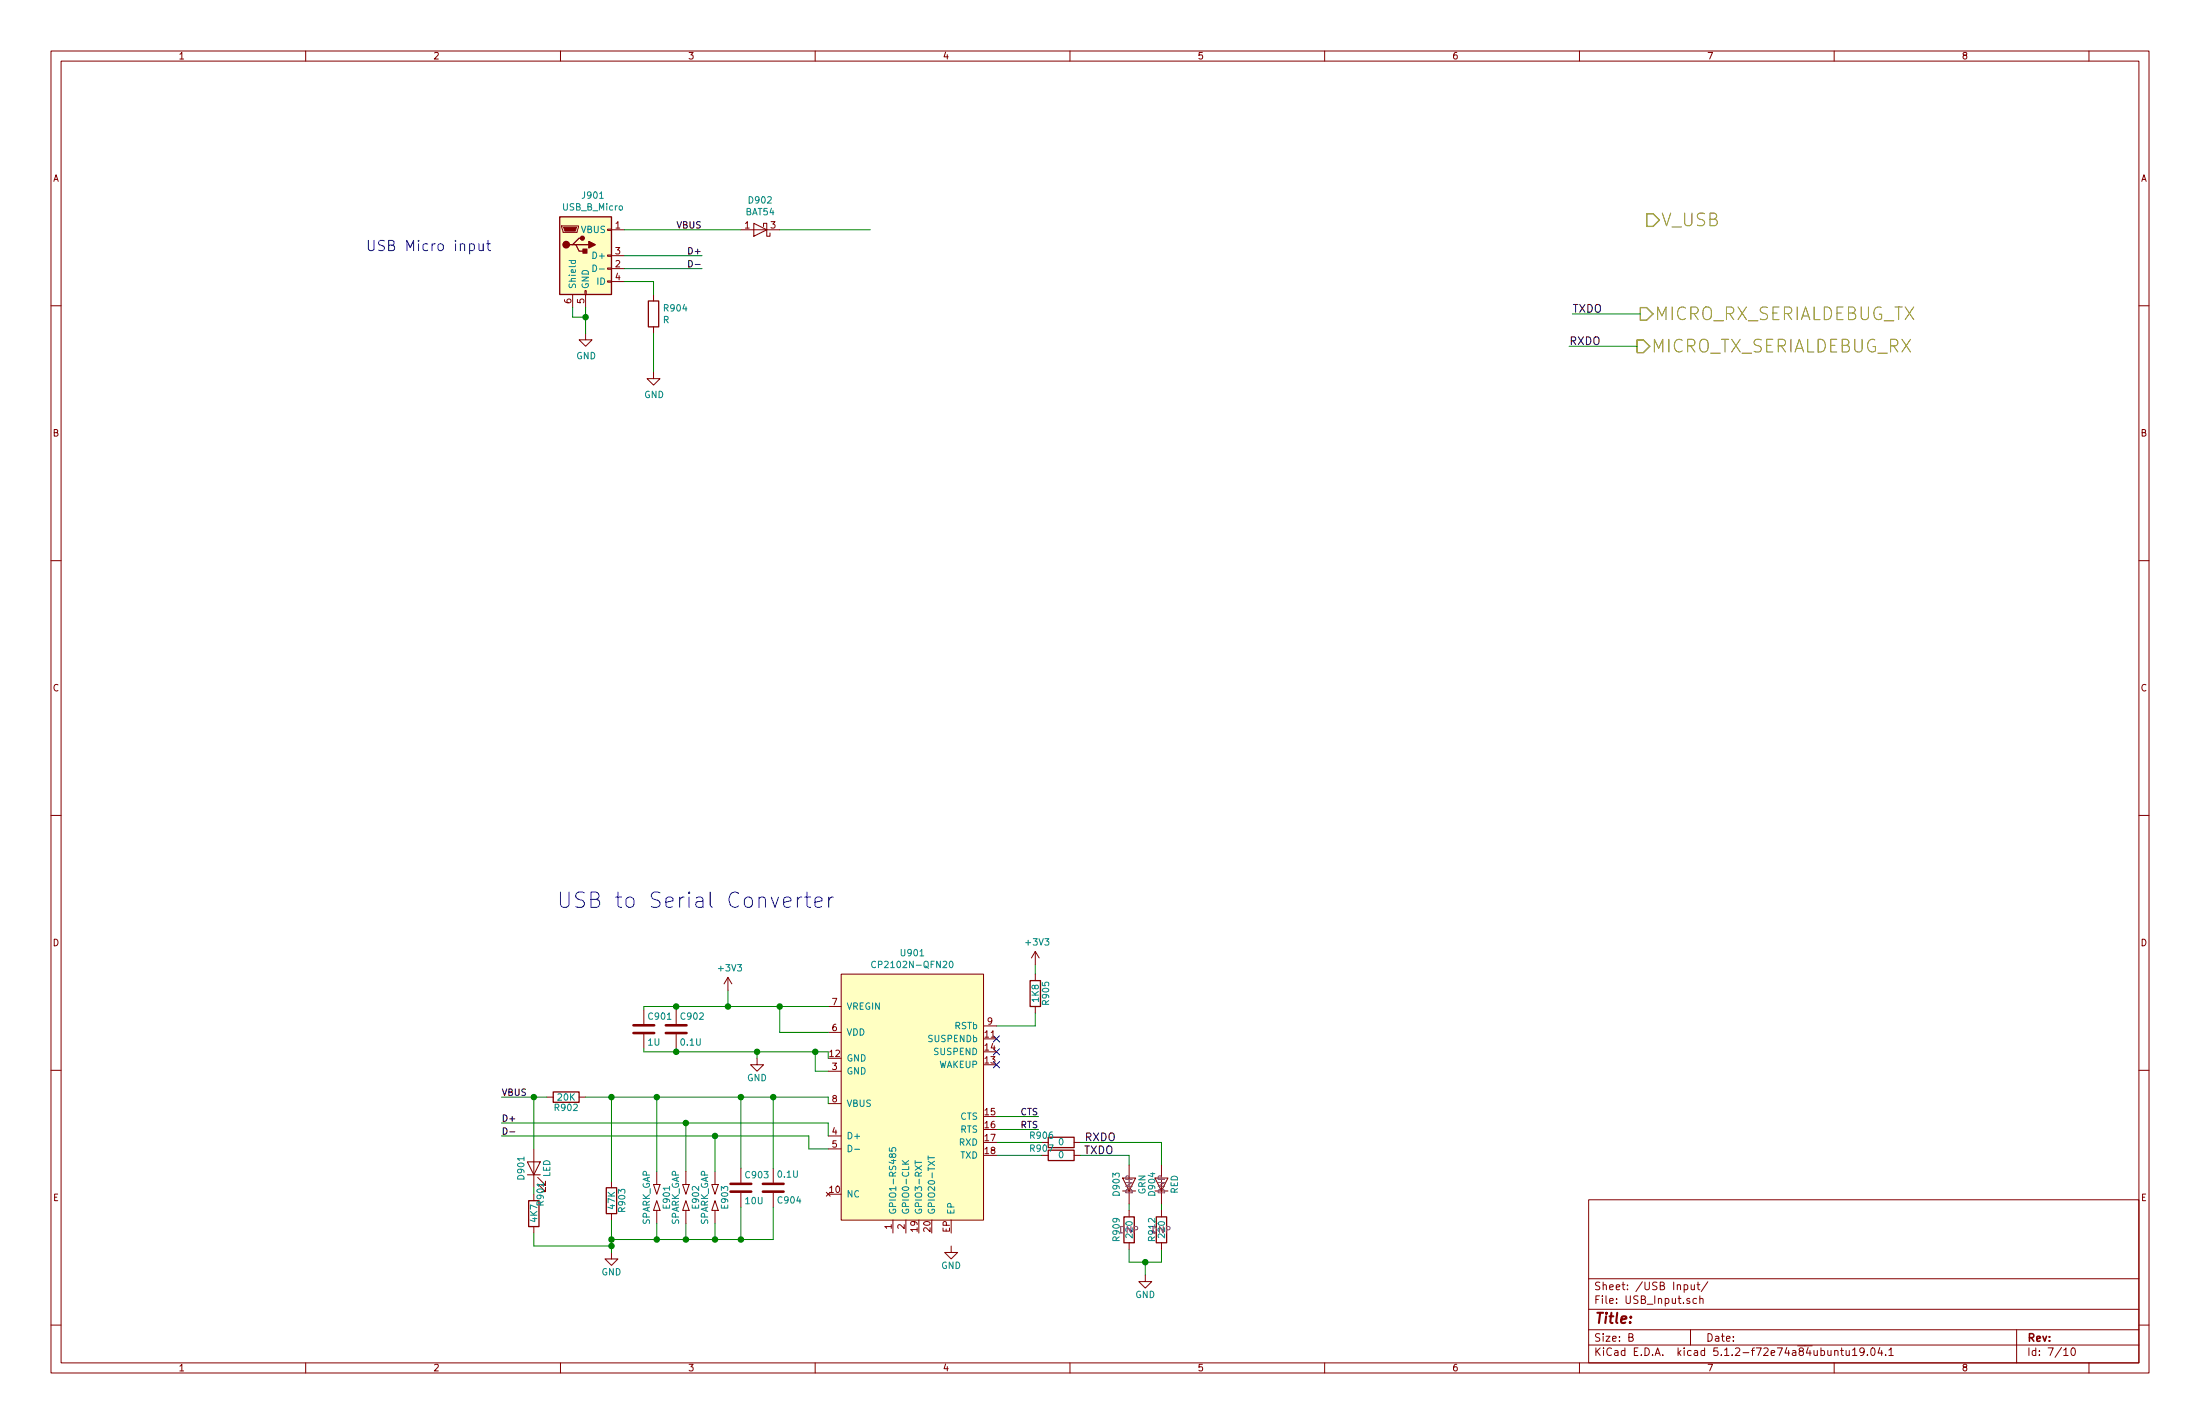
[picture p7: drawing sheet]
<svg xmlns="http://www.w3.org/2000/svg" width="432mm" height="279mm" viewBox="0 0 432 279" stroke-linecap="round" stroke-linejoin="round" font-family="sans-serif">
<g fill="none" stroke="#840000" stroke-width=".2">
<path d="M10 10h411.8v259.4h-411.8zM12 12h407.8v255.4h-407.8zM60 10v2M110 10v2M160 10v2M210 10v2M260 10v2M310 10v2M360 10v2M410 10v2M10 60h2M110.2 44.3h3.3v.3l-.2 1h-2.8z"/>
<path d="M112.4 57.8v2.5M114.8 57h.3v.8h-.3zM114.9 57.8v2.5M119.3 55.1h.7v.3h-.7zM119.3 52.6h.7v.2h-.7zM119.3 50h.7v.3h-.7zM119.3 45h.7v.2h-.7zM120 45.1h2.6M120 52.7h2.6M120 50.2h2.6M120 55.2h2.6M128.3 57.8v1.3"/>
<path d="M145.4 45.1h7.6M148 43.8l2.5 1.3-2.5 1.3zM149.9 44.5v-.7h.6v2.6h.6v-.7M419.8 60h2M114.9 65.4v1.3h1.3l-1.3 1.2-1.2-1.2h1.2M128.3 73v1.3h1.2l-1.2 1.3-1.3-1.3h1.3M128.3 64.1v1.3M10 110h2M419.8 110h2M10 160h2M419.8 160h2M126.4 198.1v2.8"/>
<path d="M132.7 198.1v2.8M142.9 191.8l-.8 1.2M142.9 191.8v2.5M142.9 191.8l.7 1.2M162.6 197.5h2.5M165.1 191.1h27.9v48.3h-27.9zM203.2 186.7v2.5M203.2 191.1v1.3M203.2 197.5v1.3M203.2 186.7l-.8 1.3M203.2 186.7l.8 1.3M10 210h2"/>
<path d="M107.3 215.3h1.3M113.7 215.3h1.2M126.4 202.9v2.8M132.7 202.9v2.8M148.6 207.6v1.3h1.3l-1.3 1.3-1.3-1.3h1.3M162.6 210.2h2.5M162.6 202.6h2.5M162.6 216.5h2.5M193 201.3h2.6M419.8 210h2M103.5 228h2.5l-1.2 2.5zM103.5 230.5h2.5"/>
<path d="M104.8 225.4v7.6M104.8 234.3v1.3M105.5 231l1.6 1.5v-.7v.7h-.8M120 231.8v1.2M120 238.1v1.3M128.3 232.4h1.2l-.6 1.9zM128.9 235.6l.6 1.9h-1.2zM128.9 229.9v2.5M128.9 237.5v2.5M134 232.4h1.3l-.7 1.9zM134.6 235.6l.7 1.9h-1.3zM134.6 229.9v2.5"/>
<path d="M134.6 237.5v2.5M139.7 232.4h1.3l-.7 1.9zM140.3 235.6l.7 1.9h-1.3zM140.3 229.9v2.5M140.3 237.5v2.5M145.4 229.2v2.8M145.4 234.1v2.8M151.8 229.2v2.8M151.8 234.1v2.8M162.2 233.9l.7 .8M162.6 222.9h2.5M162.6 225.4h2.5"/>
<path d="M162.9 233.9l-.7 .8M175.3 239.4v2.5M177.8 239.4v2.5M204.5 226.7h1.2M210.8 224.2h1.3M210.8 226.7h1.3M220.3 231.1h2.6l-1.3 2.6zM220.3 233.7h2.6M221.6 228.6v2.5M221.6 233.7v2.5M221.6 237.5v1.3M226.7 231.1h2.5l-1.2 2.6z"/>
<path d="M226.7 233.7h2.5M228 228.6v2.5M228 233.7v2.5M228 237.5v1.3M311.8 235.4h108v32h-108zM10 260h2M104.8 240.7v1.2M120 245.7v1.3h1.3l-1.3 1.3-1.3-1.3h1.3M186.7 244.5v1.2h1.3l-1.3 1.3-1.3-1.3h1.3M221.6 243.8v1.3M224.8 250.2v1.3h1.3l-1.3 1.2-1.3-1.2h1.3M228 243.8v1.3"/>
<path d="M311.8 256.9h108M311.8 250.9h108M330.6 252.1h.4l.3 .2-.1 .6-.2 .2-.4-.1M331.9 252.1l.1 .9 .4 .1 .2-.2M332.6 252.1v1M333 254.8h-.4l-.3 .2 .1 .7h.6M333.1 252.1h.5M333.3 251.6v1.3l.3 .2M333.6 254.9l.3-.1h.3l.1 1M333.6 254.3v1.5M335.2 251.5l-1.3 1.9M419.8 260h2"/>
<path d="M60 267.4v2M110 267.4v2M160 267.4v2M210 267.4v2M260 267.4v2M310 267.4v2M311.8 263.9h108M311.8 260.9h108M319.7 262.4l.7-.1 .1-.2-.1-.4h-.7v1.5h.6l.2-.2 .1-.3-.4-.3M331.8 260.9v3M360 267.4v2M360.1 265.1l.1-.1a.37 .37 0 0 1 .6 .2v.8"/>
<path d="M361.2 265h.6M361.5 264.5v1.3l.3 .2M362.3 265l.1 .9 .3 .1 .3-.2M363 265v1M363.6 264.9l.4-.4v1.5M363.6 266h.9M365.9 265.1l-.3 .3-.4-.1-.2-.2 .2-.6h.4l.2 .1a1.19 1.19 0 0 1-.2 1.3l-.4 .1M366.5 265.8v.2M367.3 264.6l.2-.1a.86 .86 0 0 1 .2 1.5l-.5-.3zM369 264.4l-.4 1.1h.9M369.3 265v1M370.1 265.8v.2"/>
<path d="M370.7 264.9l.5-.4v1.5M370.7 266h.9M395.8 260.9v6.5M405.1 264.9l.4-.4v1.5M405.1 266h.8M406.6 264.6l.3-.1a.86 .86 0 0 1 .1 1.5 .79 .79 0 0 1-.4-1.4zM410 267.4v2"/>
</g>
<path d="M323.2 41.9h1.3l1.2 1.3-1.2 1.2h-1.3zM321.3 66.7h1.3l1.2 1.2-1.2 1.3h-1.3zM321.9 60.4h1.3l1.2 1.2-1.2 1.2h-1.3z" fill="none" stroke="#848400" stroke-width=".25"/>
<g fill="#ffffc2" stroke="#ffffc2" stroke-width=".2">
<path d="M109.9 42.5h10.1v15.3h-10.1z"/>
<path d="M165.1 191.1h27.9v48.3h-27.9z"/>
</g>
<g fill="none" stroke="#840000" stroke-width=".25">
<path d="M109.9 42.5h10.1v15.3h-10.1zM112.4 48h.6l.7 1.3h1.2M113 48h2.6M114.3 46.7h-.6l-1.3 1.3h-.6M127.3 59.1h2v5h-2zM202.2 192.4h2v5.1h-2zM108.6 214.2h5.1v2.1h-5.1zM103.8 235.6h2v5.1h-2zM119 233h2v5.1h-2zM205.7 223.1h5.1v2.1h-5.1zM205.7 225.7h5.1v2h-5.1zM220.6 238.8h2v5h-2z"/>
<path d="M226.9 238.8h2.1v5h-2.1z"/>
</g>
<g fill="#840000" stroke="#840000" stroke-width=".25">
<path d="M114.4 48.9h.8v.8h-.8z"/>
<path d="M115.6 47.4l1.2 .6-1.2 .6z"/>
<circle cx="111.1" cy="48" r=".63"/>
<circle cx="114.3" cy="46.7" r=".38"/>
</g>
<path d="M110.6 44.6h2.6l-.3 .7h-2z" fill="#840000" stroke="#840000" stroke-width=".2"/>
<g fill="none" stroke="#008484" stroke-width=".2">
<path d="M111.7 51.1h1.3M112.2 51.1l-.1 .4 .2 .2 .6-.1v-.5M116.4 52a.64 .64 0 0 1 .7 .6 .64 .64 0 0 1-.7 .7zM117.7 52.8h.9M171.9 188.7a.6 .6 0 0 0-.9 .5 .6 .6 0 0 0 .6 .7l.3-.2M186.4 188.7l.2-.1a.67 .67 0 0 1 .5 .6 .67 .67 0 0 1-.5 .7l-.3-.5zM166.5 224.7a.64 .64 0 0 1 .7 .6 .64 .64 0 0 1-.7 .7zM167.7 225.5h1M174.5 225.2v.6l.7 .1-.2-.2 .2-.5h.5l.1 .2-.1 .5M175.1 226.6l.2-.2h.3l.2 .2v.4l-.5 .1-.3-.7h-.2l-.2 .1-.1 .4 .2 .2h.3l.1-.2M177.1 227.7l.7 .7M178.4 227.7l-.8 .5"/>
<path d="M179.6 227.7v.7M179.6 228.1h1.3M182.2 226.8v.7M182.2 227.2h1.2"/>
</g>
<g fill="none" stroke="#0000c2" stroke-width=".2">
<path d="M92.2 47.9l.5-.1 .4 .4v.6l-.2 .3-.2 .1-.5-.1M94 47.8l.1 1.3a.52 .52 0 0 0 .7-.1M94.8 47.8v1.4M95.5 47.8h.8M95.8 47.2v1.7l.1 .2 .4 .1M153.8 177l1.4-.3-.1-.5-.3-.2h-.5l-.4 .2-.1 .3v1.1l.1 .3 .4 .1h.5l.3-.1M156.5 176v2M157.4 176a.82 .82 0 0 0-.9 .6M158 176h1.1M158.4 175v2.6l.1 .3 .6 .1M159.9 177l1.5-.3-.2-.5-.2-.2h-.6l-.5 .5v1.1l.2 .3 .3 .1h.6l.2-.1M162.7 176v2"/>
<path d="M163.5 176a.77 .77 0 0 0-.8 .6"/>
</g>
<g fill="none" stroke="#008400" stroke-width=".2">
<path d="M122.6 45.1h22.8M122.6 55.2h5.7v2.6M122.6 50.2h15.2M122.6 52.7h15.2M153 45.1h17.8M112.4 60.3v1.9h2.5M114.9 60.3v5.1M128.3 65.4v7.6M308 67.9h13.3M308.6 61.6h13.3M132.7 197.5v.6M142.9 194.3v3.2"/>
<path d="M153 197.5v5.1h9.6M162.6 197.5h-36.2v.6M203.2 189.2v1.9M203.2 198.8v2.5h-7.6M98.4 215.3h8.9M104.8 215.3v10.1M114.9 215.3h47.7v1.2M120 215.3v16.5M126.4 205.7v.7h36.2M128.9 215.3v14.6M132.7 205.7v.7M145.4 215.3v13.9"/>
<path d="M148.6 206.4v1.2M151.8 215.3v13.9M160 206.4v3.8h2.6M195.6 219.1h8.2M98.4 222.9h60.3v2.5h3.9M98.4 220.3h64.2v2.6M104.8 233v1.3M120 239.4v6.3M134.6 220.3v9.6M140.3 222.9v7M145.4 236.9v6.3M151.8 236.9v6.3h-31.8"/>
<path d="M195.6 224.2h8.9M195.6 226.7h8.9M195.6 221.6h8.2M212.1 224.2h15.9v4.4M212.1 226.7h9.5v1.9M221.6 236.2v1.3M228 236.2v1.3M104.8 241.9v2.6h15.2M128.9 240v3.2M134.6 240v3.2M140.3 240v3.2M221.6 245.1v2.6h6.4v-2.6"/>
<path d="M224.8 247.7v2.5"/>
</g>
<g fill="#008400" stroke="#008400" stroke-width=".25">
<circle cx="114.9" cy="62.2" r=".51"/>
<circle cx="148.6" cy="206.4" r=".51"/>
<circle cx="132.7" cy="206.4" r=".51"/>
<circle cx="132.7" cy="197.5" r=".51"/>
<circle cx="153" cy="197.5" r=".51"/>
<circle cx="142.9" cy="197.5" r=".51"/>
<circle cx="120" cy="243.2" r=".51"/>
<circle cx="120" cy="215.3" r=".51"/>
<circle cx="134.6" cy="220.3" r=".51"/>
<circle cx="140.3" cy="222.9" r=".51"/>
<circle cx="128.9" cy="215.3" r=".51"/>
<circle cx="145.4" cy="215.3" r=".51"/>
<circle cx="151.8" cy="215.3" r=".51"/>
<circle cx="145.4" cy="243.2" r=".51"/>
<circle cx="104.8" cy="215.3" r=".51"/>
<circle cx="120" cy="244.5" r=".51"/>
<circle cx="224.8" cy="247.7" r=".51"/>
<circle cx="160" cy="206.4" r=".51"/>
<circle cx="140.3" cy="243.2" r=".51"/>
<circle cx="128.9" cy="243.2" r=".51"/>
<circle cx="134.6" cy="243.2" r=".51"/>
</g>
<path d="M124.3 202.7h4.1M124.3 201.2h4.1M130.7 202.7h4M130.7 201.2h4M143.4 232.3h4M143.4 233.8h4M149.7 232.3h4.1M149.7 233.8h4.1" fill="none" stroke="#840000" stroke-width=".51"/>
<path d="M195 203.2l1.2 1.2M195 205.8l1.2 1.2M195 208.3l1.2 1.2M196.2 203.2l-1.2 1.2M196.2 205.8l-1.2 1.2M196.2 208.3l-1.2 1.2" fill="none" stroke="#000084" stroke-width=".2"/>
<path d="M135.2 51.1a.64 .64 0 0 1 .7 .6 .64 .64 0 0 1-.7 .7zM136.4 51.9h1M98.8 221.3a.64 .64 0 0 1 .7 .6 .64 .64 0 0 1-.7 .7zM100.1 222.1h.9" fill="none" stroke="#000" stroke-width=".2"/>
<text font-size="4.2" fill="#0000c2" x="109.2" y="178.2">USB to Serial Converter</text>
<g font-size="3.5" fill="#848400">
<text x="326" y="44.4">V_USB</text>
<text x="324.7" y="62.8">MICRO_RX_SERIALDEBUG_TX</text>
<text x="324.1" y="69.2">MICRO_TX_SERIALDEBUG_RX</text>
</g>
<text font-size="2.8" fill="#0000c2" x="71.8" y="49.3">USB Micro input</text>
<text font-size="2.8" fill="#840000" x="312.8" y="259.7">Title:</text>
<g font-size="2.1">
<text x="308.6" y="61.3">TXDO</text>
<text x="308" y="67.7">RXDO</text>
<text x="212.7" y="226.4">TXDO</text>
<text x="213" y="223.9">RXDO</text>
</g>
<g font-size="2.1" fill="#840000">
<text x="312.8" y="255.8">File: USB_Input.sch</text>
<text x="312.8" y="253.1">Sheet: /USB Input/</text>
<text x="312.8" y="263.2">Size: B</text>
<text x="334.8" y="263.2">Date:</text>
<text x="397.8" y="263.2">Rev:</text>
<text x="312.8" y="266">KiCad E.D.A. kicad 5.1.2-f72e74a84ubuntu19.04.1</text>
<text x="397.8" y="266">Id: 7/10</text>
</g>
<g font-size="1.8" fill="#840000">
<text x="35" y="11.6">1</text>
<text x="85" y="11.6">2</text>
<text x="135" y="11.6">3</text>
<text x="185" y="11.6">4</text>
<text x="235" y="11.6">5</text>
<text x="285" y="11.6">6</text>
<text x="335" y="11.6">7</text>
<text x="385" y="11.6">8</text>
<text x="10.4" y="35.6">A</text>
<text x="420.2" y="35.6">A</text>
<text x="120.8" y="44.8">1</text>
<text x="146.2" y="44.8">1</text>
<text x="151.3" y="44.8">3</text>
<text x="120.8" y="52.5">2</text>
<text x="120.8" y="49.9">3</text>
<text x="112.1" y="59.5" transform="rotate(-90 112.1 59.5)">6</text>
<text x="114.7" y="59.5" transform="rotate(-90 114.7 59.5)">5</text>
<text x="120.8" y="55">4</text>
<text x="10.4" y="85.6">B</text>
<text x="420.2" y="85.6">B</text>
<text x="10.4" y="135.6">C</text>
<text x="420.2" y="135.6">C</text>
<text x="10.4" y="185.6">D</text>
<text x="420.2" y="185.6">D</text>
<text x="163.3" y="197.2">7</text>
<text x="163.3" y="202.3">6</text>
<text x="193.3" y="203.6">11</text>
<text x="193.8" y="201">9</text>
<text x="163.3" y="209.9">3</text>
<text x="193.3" y="208.7">13</text>
<text x="193.3" y="206.1">14</text>
<text x="163.3" y="216.3">8</text>
<text x="193.3" y="218.8">15</text>
<text x="193.3" y="221.4">16</text>
<text x="163.3" y="222.6">4</text>
<text x="163.3" y="225.2">5</text>
<text x="193.3" y="223.9">17</text>
<text x="193.3" y="226.4">18</text>
<text x="10.4" y="235.6">E</text>
<text x="162.9" y="234.1">10</text>
<text x="420.2" y="235.6">E</text>
<text x="175" y="241.1" transform="rotate(-90 175 241.1)">1</text>
<text x="177.5" y="241.1" transform="rotate(-90 177.5 241.1)">2</text>
<text x="180.1" y="241.6" transform="rotate(-90 180.1 241.6)">19</text>
<text x="182.6" y="241.6" transform="rotate(-90 182.6 241.6)">20</text>
<text x="186.4" y="241.8" transform="rotate(-90 186.4 241.8)">EP</text>
<text x="35" y="269">1</text>
<text x="85" y="269">2</text>
<text x="135" y="269">3</text>
<text x="185" y="269">4</text>
<text x="235" y="269">5</text>
<text x="285" y="269">6</text>
<text x="335" y="269">7</text>
<text x="385" y="269">8</text>
</g>
<g font-size="1.8" fill="#008484">
<text x="110.5" y="41.3">USB_B_Micro</text>
<text x="114.4" y="39">J901</text>
<text x="147.1" y="39.9">D902</text>
<text x="114.1" y="45.7">VBUS</text>
<text x="146.4" y="42.2">BAT54</text>
<text x="116.7" y="50.8">D+</text>
<text x="113" y="56.8" transform="rotate(-90 113 56.8)">Shield</text>
<text x="115.6" y="56.8" transform="rotate(-90 115.6 56.8)">GND</text>
<text x="117.2" y="55.9">ID</text>
<text x="130.1" y="63.4">R</text>
<text x="130.5" y="61.1">R904</text>
<text x="113.1" y="70.5">GND</text>
<text x="126.4" y="78.1">GND</text>
<text x="201.5" y="185.5">+3V3</text>
<text x="141.2" y="190.6">+3V3</text>
<text x="172.1" y="189.9">CP2102N-QFN20</text>
<text x="177" y="187.6">U901</text>
<text x="203.9" y="196.5" transform="rotate(-90 203.9 196.5)">1K8</text>
<text x="205.9" y="197" transform="rotate(-90 205.9 197)">R905</text>
<text x="127.4" y="200.1">C901</text>
<text x="133.8" y="200.1">C902</text>
<text x="166.1" y="203.2">VDD</text>
<text x="166.1" y="198.1">VREGIN</text>
<text x="187.4" y="201.9">RSTb</text>
<text x="127.2" y="205.2">1U</text>
<text x="133.7" y="205.2">0.1U</text>
<text x="166.1" y="208.3">GND</text>
<text x="182.4" y="204.5">SUSPENDb</text>
<text x="183.5" y="207">SUSPEND</text>
<text x="184.2" y="209.5">WAKEUP</text>
<text x="109.5" y="216">20K</text>
<text x="146.6" y="212.1">GND</text>
<text x="166.1" y="210.8">GND</text>
<text x="109" y="218">R902</text>
<text x="166.1" y="217.2">VBUS</text>
<text x="188.5" y="219.7">CTS</text>
<text x="166.1" y="223.5">D+</text>
<text x="188.3" y="224.8">RXD</text>
<text x="188.5" y="222.2">RTS</text>
<text x="188.5" y="227.3">TXD</text>
<text x="202.3" y="223.4">R906</text>
<text x="202.3" y="226">R907</text>
<text x="207.8" y="224.7">0</text>
<text x="207.8" y="227.3">0</text>
<text x="102.9" y="231.3" transform="rotate(-90 102.9 231.3)">D901</text>
<text x="108" y="231" transform="rotate(-90 108 231)">LED</text>
<text x="146.5" y="231.2">C903</text>
<text x="152.8" y="231.1">0.1U</text>
<text x="105.5" y="239.7" transform="rotate(-90 105.5 239.7)">4K7</text>
<text x="106.7" y="236.4" transform="rotate(-90 106.7 236.4)">R901</text>
<text x="120.7" y="237.2" transform="rotate(-90 120.7 237.2)">47K</text>
<text x="122.7" y="237.7" transform="rotate(-90 122.7 237.7)">R903</text>
<text x="131.5" y="237" transform="rotate(-90 131.5 237)">E901</text>
<text x="137.2" y="237" transform="rotate(-90 137.2 237)">E902</text>
<text x="142.9" y="237" transform="rotate(-90 142.9 237)">E903</text>
<text x="146.4" y="236.3">10U</text>
<text x="152.8" y="236.1">C904</text>
<text x="166.1" y="234.9">NC</text>
<text x="175.9" y="238.4" transform="rotate(-90 175.9 238.4)">GPIO1-RS485</text>
<text x="178.4" y="238.4" transform="rotate(-90 178.4 238.4)">GPIO0-CLK</text>
<text x="181" y="238.4" transform="rotate(-90 181 238.4)">GPIO3-RXT</text>
<text x="183.5" y="238.4" transform="rotate(-90 183.5 238.4)">GPIO20-TXT</text>
<text x="187.3" y="238.4" transform="rotate(-90 187.3 238.4)">EP</text>
<text x="219.8" y="234.5" transform="rotate(-90 219.8 234.5)">D903</text>
<text x="224.8" y="234.4" transform="rotate(-90 224.8 234.4)">GRN</text>
<text x="226.7" y="234.5" transform="rotate(-90 226.7 234.5)">D904</text>
<text x="231.2" y="234.2" transform="rotate(-90 231.2 234.2)">RED</text>
<text x="127.6" y="240.4" transform="rotate(-90 127.6 240.4)">SPARK_GAP</text>
<text x="133.3" y="240.4" transform="rotate(-90 133.3 240.4)">SPARK_GAP</text>
<text x="139" y="240.4" transform="rotate(-90 139 240.4)">SPARK_GAP</text>
<text x="219.8" y="243.4" transform="rotate(-90 219.8 243.4)">R909</text>
<text x="226.7" y="243.4" transform="rotate(-90 226.7 243.4)">R912</text>
<text x="118.1" y="250.2">GND</text>
<text x="184.7" y="249">GND</text>
<text x="222.8" y="254.7">GND</text>
</g>
<g font-size="1.8">
<text x="132.7" y="44.8">VBUS</text>
<text x="135.5" y="49.9">D+</text>
<text x="98.4" y="215">VBUS</text>
<text x="98.4" y="220.1">D+</text>
<text x="200.3" y="221.4">RTS</text>
<text x="200.3" y="218.8">CTS</text>
</g>
<text font-size="1.8" fill="#008400" x="162.9" y="207.4">12</text>
<g font-size="1.8" fill="#840084">
<text x="222.3" y="234.3" transform="rotate(-90 222.3 234.3)">DNP</text>
<text x="228.7" y="234.3" transform="rotate(-90 228.7 234.3)">DNP</text>
<text x="219.8" y="242">DNP</text>
<text x="222.3" y="242.7" transform="rotate(-90 222.3 242.7)">220</text>
<text x="226.1" y="242">DNP</text>
<text x="228.7" y="242.7" transform="rotate(-90 228.7 242.7)">220</text>
</g>
</svg>
